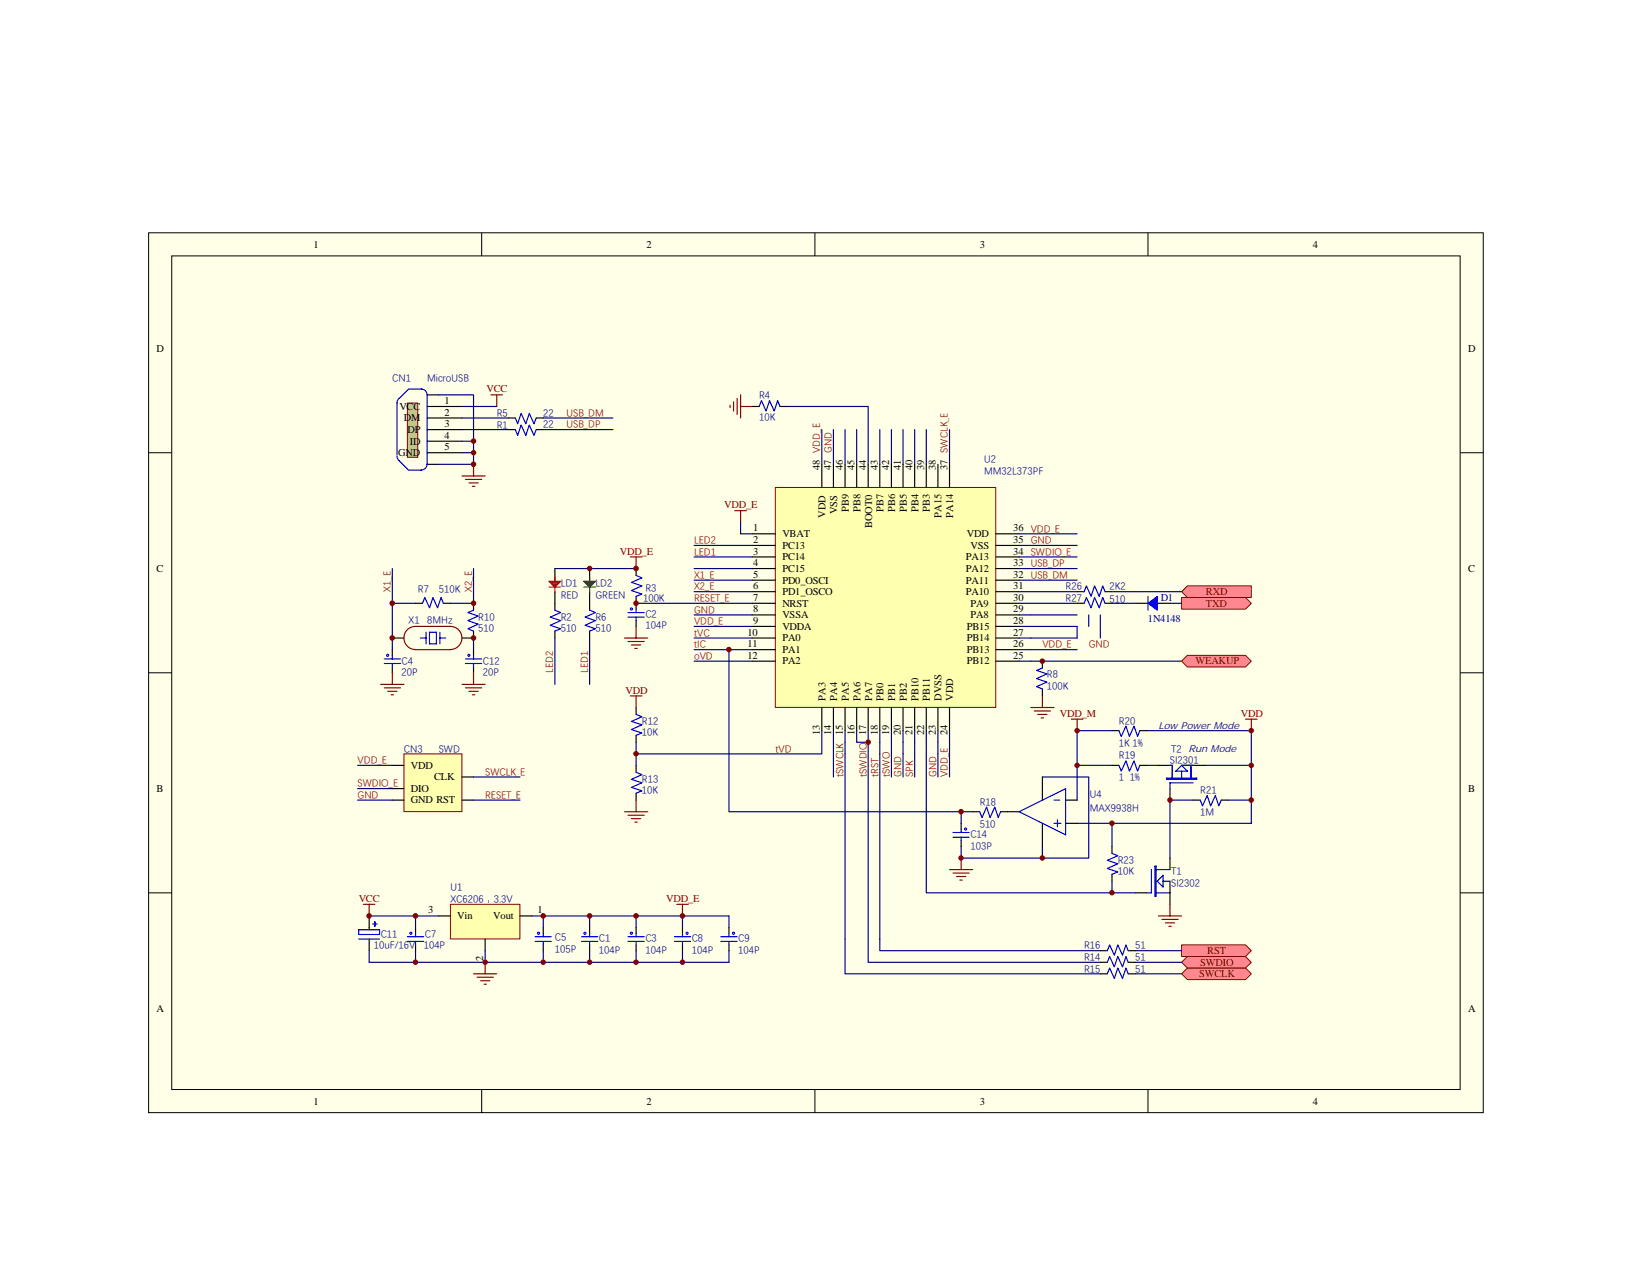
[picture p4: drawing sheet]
<svg xmlns="http://www.w3.org/2000/svg" width="279mm" height="216mm" viewBox="0 0 279 216" stroke-linecap="round" stroke-linejoin="round" font-family="sans-serif">
<path d="M25.4 39.9h228.5v150.6h-228.5z" fill="#ffffe8"/>
<g fill="none" stroke="#000" stroke-width=".17">
<path d="M25.4 39.9h228.5v150.6h-228.5zM82.5 39.9v3.9M139.5 39.9v3.9M196.5 39.9v3.9M29.4 43.8h220.6v142.7h-220.6zM25.4 77.5h4M250 77.5h4M25.4 115.2h4M250 115.2h4M25.4 152.9h4M250 152.9h4M82.5 186.6v3.9"/>
<path d="M139.5 186.6v3.9M196.5 186.6v3.9"/>
</g>
<path d="M69.2 129.1h9.9v9.9h-9.9z" fill="#ffffb0"/>
<path d="M69.2 129.1h9.9v9.9h-9.9z" fill="none" stroke="#800000" stroke-width=".17"/>
<path d="M67.2 131h2M67.2 135h2M67.2 137h2M79.1 133h2M79.1 137h2" fill="none" stroke="#000" stroke-width=".2"/>
<path d="M202.3 101.3l1-1h10.9v2h-10.9z" fill-rule="evenodd" fill="#ff8890" stroke="#800000" stroke-width=".17"/>
<path d="M81.1 137h7.9M81.1 133h7.9" fill="none" stroke="#000080" stroke-width=".2"/>
<path d="M202.3 102.3h10.9l1 1-1 1h-10.9z" fill-rule="evenodd" fill="#ff8890" stroke="#800000" stroke-width=".17"/>
<g fill="none" stroke="#000080" stroke-width=".2">
<path d="M154.6 73.6v5.9M156.6 73.6v5.9M162.6 73.6v5.9M95 97.3h13.9M174.5 99.3h9.9M174.5 97.3h9.9M174.5 95.4h9.9M174.5 91.4h9.9M95 109.2v8M100.9 109.2v8M108.9 103.3h19.9M174.5 101.3h9.9"/>
<path d="M176.5 111.2h7.9M61.2 135h6M61.2 137h6M61.2 131h6M142.7 129.1v3.9M144.7 129.1v31.7"/>
</g>
<path d="M107.9 95.4h2M108.9 95.4v1.9M125.8 87.4h2M126.8 87.4v2M106.9 109.2h4M107.5 109.8h2.8M108.1 110.4h1.6M108.7 111h.4M108.9 107.3v1.9" fill="none" stroke="#800000" stroke-width=".2"/>
<path d="M95 103.3v1.2M95 108.1v1.1M100.9 103.3v1.2M100.9 108.1v1.1M108.9 103.3v1M108.9 106.3v1" fill="none" stroke="#000" stroke-width=".2"/>
<path d="M95 104.5l1 .4-1.8 .8 1.8 .6-1.8 .8 1.8 .6-1 .4M100.9 104.5l1 .4-1.7 .8 1.7 .6-1.7 .8 1.7 .6-1 .4M107.5 105.7h2.8M107.5 104.9h2.8M108.9 104.3v.6M108.9 105.7v.6" fill="none" stroke="#00f" stroke-width=".2"/>
<circle cx="108.1" cy="104.3" r=".19" fill="#c0c0c0" stroke="#00f" stroke-width=".17"/>
<path d="M140.7 73.6v5.9M142.7 73.6v5.9M174.5 93.4h9.9M140.7 125.1v4h-31.8M156.6 129.1v3.9M160.6 129.1v3.9M162.6 129.1v3.9" fill="none" stroke="#000080" stroke-width=".2"/>
<path d="M108.9 97.3v1.2M67.2 109.2h2M67.2 111.2v1M67.2 114.2v1M79.1 109.2h2M108.9 102.1v1.2" fill="none" stroke="#000" stroke-width=".2"/>
<path d="M108.9 98.5l1 .4-1.8 .8 1.8 .6-1.8 .8 1.8 .6-1 .4M65.8 113.6h2.8M65.8 112.8h2.8M67.2 112.2v.6M67.2 113.6v.6M71.9 109.2h1M72.9 108.2v2M73.5 108.2h1.2v2h-1.2zM75.3 108.2v2M75.3 109.2h1" fill="none" stroke="#00f" stroke-width=".2"/>
<path d="M71.1 111.2h6M77.1 107.3a1.98 1.98 0 0 1 2 1.9 1.98 1.98 0 0 1-2 2M77.1 107.3h-6a1.98 1.98 0 0 0-1.9 1.9 1.98 1.98 0 0 0 1.9 2M115.8 154.8h2M116.8 154.8v2" fill="none" stroke="#800000" stroke-width=".2"/>
<circle cx="66.4" cy="112.2" r=".19" fill="#c0c0c0" stroke="#00f" stroke-width=".17"/>
<path d="M81.1 111.2v1M81.1 114.2v1" fill="none" stroke="#000" stroke-width=".2"/>
<path d="M79.7 113.6h2.8M79.7 112.8h2.8M81.1 112.2v.6M81.1 113.6v.6" fill="none" stroke="#00f" stroke-width=".2"/>
<path d="M80.1 112.1h.3v.2h-.3z" fill-rule="evenodd" fill="#c0c0c0" stroke="#00f" stroke-width=".17"/>
<path d="M71.1 103.3h1.2M75.9 103.3h1.2M81.1 103.3v1.2M81.1 108.1v1.1M108.9 158.8v1M108.9 161.8v1" fill="none" stroke="#000" stroke-width=".2"/>
<path d="M72.3 103.3l.4-1 .8 1.8 .6-1.8 .8 1.8 .6-1.8 .4 1M81.1 104.5l-1 .4 1.8 .6-1.8 .8 1.8 .6-1.8 .8 1 .4M108.9 159.8v.6M107.5 161.2h2.8M107.5 160.4h2.8M108.9 161.2v.6" fill="none" stroke="#00f" stroke-width=".2"/>
<g fill="none" stroke="#800000" stroke-width=".2">
<path d="M125 69.4v.4M125.6 68.8v1.6M126.2 68.2v2.8M126.8 67.6v4M126.8 69.6h2M65.2 117.2h4M65.8 117.8h2.8M66.4 118.4h1.6M67 119h.4M67.2 115.2v2M79.1 117.2h4M79.7 117.8h2.8"/>
<path d="M80.3 118.4h1.6M80.9 119h.4M81.1 115.2v2"/>
</g>
<path d="M67.2 97.3v6M81.1 97.3v6h-4M71.1 103.3h-3.9v7.9M174.5 103.3h9.9M142.7 127.1v2M144.7 127.1v2M150.6 127.1v33.7M152.6 127.1v5.9M154.6 129.1v3.9" fill="none" stroke="#000080" stroke-width=".2"/>
<circle cx="108.1" cy="159.8" r=".19" fill="#c0c0c0" stroke="#00f" stroke-width=".17"/>
<path d="M154.6 127.1v2" fill="none" stroke="#000080" stroke-width=".2"/>
<path d="M116.8 158.8v1M116.8 161.8v1" fill="none" stroke="#000" stroke-width=".2"/>
<path d="M116.8 159.8v.6M115.5 161.2h2.7M115.5 160.4h2.7M116.8 161.2v.6" fill="none" stroke="#00f" stroke-width=".2"/>
<path d="M117.5 159.7h.3v.2h-.3z" fill-rule="evenodd" fill="#c0c0c0" stroke="#00f" stroke-width=".17"/>
<path d="M156.6 127.1v2" fill="none" stroke="#000080" stroke-width=".2"/>
<path d="M100.9 158.8v1M100.9 161.8v1" fill="none" stroke="#000" stroke-width=".2"/>
<path d="M100.9 159.8v.6M99.6 161.2h2.7M99.6 160.4h2.7M100.9 161.2v.6" fill="none" stroke="#00f" stroke-width=".2"/>
<circle cx="100.1" cy="159.8" r=".19" fill="#c0c0c0" stroke="#00f" stroke-width=".17"/>
<g fill="none" stroke="#000080" stroke-width=".2">
<path d="M81.1 109.2v2M176.5 113.2h25.8M176.5 109.2h7.9M176.5 107.3h7.9M108.9 127.1v3.9M158.6 127.1v2M160.6 127.1v2M162.6 127.1v2M63.2 156.8h11.9M91 156.8h33.8M63.2 164.8h61.6M100.9 162.8v2"/>
<path d="M108.9 162.8v2"/>
</g>
<path d="M95 97.3v2M100.9 97.3v2M95 101.3v2M100.9 101.3v2M108.9 121.1v1.2M108.9 125.9v1.2M108.9 131v1.2M108.9 135.8v1.2" fill="none" stroke="#000" stroke-width=".2"/>
<path d="M94 99.5h2l-1 1zM94.2 99.7h1.6M94.4 99.9h1.2M95 98.7v.8M94 100.5h2M94.6 100.1h.8M94.8 100.3h.4M95 100.5v1" fill="none" stroke="#f00" stroke-width=".2"/>
<path d="M99.9 99.5h2l-1 1zM100.2 99.7h1.5M100.4 99.9h1.1M100.9 98.7v.8M99.9 100.5h2M100.6 100.1h.7M100.8 100.3h.4M100.9 100.5v1" fill="none" stroke="#008000" stroke-width=".2"/>
<path d="M108.9 122.3l1 .4-1.8 .8 1.8 .6-1.8 .8 1.8 .6-1 .4M108.9 132.2l1 .4-1.8 .8 1.8 .6-1.8 .8 1.8 .6-1 .4" fill="none" stroke="#00f" stroke-width=".2"/>
<path d="M107.9 119.1h2M108.9 119.1v2M106.9 139h4M107.5 139.6h2.8M108.9 137v2M108.1 140.2h1.6M108.7 140.8h.4M81.1 166.7h3.9M81.7 167.3h2.8M82.3 167.9h1.6M82.9 168.5h.4M83.1 164.8v1.9" fill="none" stroke="#800000" stroke-width=".2"/>
<path d="M77.1 154.9h11.9v5.9h-11.9z" fill="#ffffb0"/>
<path d="M77.1 154.8h11.9v6h-11.9z" fill="none" stroke="#800000" stroke-width=".17"/>
<path d="M63.2 156.8v2.4M75.1 156.8h2M89 156.8h2M93 158.8v1M63.2 160.8v2M83.1 160.8v2M93 161.8v1" fill="none" stroke="#000" stroke-width=".2"/>
<path d="M61.4 159.2h3.6v.8h-3.6zM63.8 158.2h.8M64.2 157.8v.8M93 159.8v.6M61.4 160.8h3.6M91.6 161.2h2.8M91.6 160.4h2.8M93 161.2v.6" fill="none" stroke="#00f" stroke-width=".2"/>
<path d="M134.7 69.6h13.9v9.9" fill="none" stroke="#000080" stroke-width=".2"/>
<circle cx="92.2" cy="159.8" r=".19" fill="#c0c0c0" stroke="#00f" stroke-width=".17"/>
<path d="M62.2 154.8h2M63.2 154.8v2M198.3 156.8h4M198.9 157.4h2.8M199.5 158h1.6M200.1 158.6h.4M200.3 154.8v2" fill="none" stroke="#800000" stroke-width=".2"/>
<g fill="none" stroke="#000080" stroke-width=".2">
<path d="M144.7 73.6v5.9M146.7 73.6v5.9M150.6 73.6v5.9M152.6 73.6v5.9M158.6 73.6v5.9M118.8 93.4h10M118.8 95.4h10M118.8 99.3h10M118.8 97.3h10M126.8 89.4v2h2M118.8 111.2h10M118.8 109.2h10"/>
<path d="M118.8 107.3h10M118.8 105.3h10M118.8 101.3h10M118.8 113.2h10M174.5 111.2h2M174.5 109.2h2M174.5 107.3h2M174.5 105.3h9.9M174.5 113.2h2M142.7 125.1v2M144.7 125.1v2M148.6 125.1v39.7h39.8"/>
<path d="M150.6 125.1v2M152.6 125.1v2M154.6 125.1v2M156.6 125.1v2M158.6 125.1v2M160.6 125.1v2M190.4 125.1h-6v11.9M196.3 125.1h17.9v15.9h-29.8M196.3 131h2M204.3 137h-4v9.9M210.2 137h4M93 156.8v2"/>
<path d="M100.9 156.8v2M108.9 156.8v2M116.8 156.8v2M178.5 144.9v2M190.4 141v3.9M190.4 150.9v2M63.2 162.8v2M83.1 162.8v2M93 162.8v2M116.8 162.8v2M144.7 160.8v5.9h43.7M150.6 160.8v2h37.8"/>
</g>
<path d="M191.6 125.1l.4 1 .8-1.8 .6 1.8 .7-1.8 .7 1.8 .3-1M190.4 146.1l1 .4-1.8 .8 1.8 .6-1.8 .8 1.8 .6-1 .4M197.1 148.9v4h-.8M197.7 148.3h.2v5.2h-.2zM197.9 152.9h2.4M197.9 148.9h2.4M199.1 149.9v2l-1-1zM199.1 150.9h1.2" fill="none" stroke="#00f" stroke-width=".2"/>
<path d="M190.4 125.1h1.2M195.1 125.1h1.2M190.4 144.9v1.2M190.4 149.7v1.2M194.4 152.9h1.9M200.3 146.9v2M200.3 150.9v3.9" fill="none" stroke="#000" stroke-width=".2"/>
<path d="M202.3 113.2l1-1h9.9l1 1-1 1h-9.9z" fill-rule="evenodd" fill="#ff8890" stroke="#800000" stroke-width=".17"/>
<path d="M124.8 111.2v27.8h41.7M190.4 101.3h11.9M146.7 125.1v2h1.9M158.6 129.1v23.8h35.8M162.6 125.1v2M164.5 139v2M178.5 133h7.9v13.9h-21.9v-2M184.4 131h6M206.3 131h7.9" fill="none" stroke="#000080" stroke-width=".2"/>
<g fill="none" stroke="#000" stroke-width=".2">
<path d="M166.5 139h1.2M171.3 139h3.2M178.5 133v4M182.4 137h2M190.4 131h1.2M195.1 131h1.2M198.3 131h2M200.3 135v2M204.3 137h1.2M204.3 131h2M209.1 137h1.1M164.5 141v.9"/>
<path d="M164.5 143.9v1M178.5 141v3.9M182.4 141h2"/>
</g>
<g fill="none" stroke="#00f" stroke-width=".2">
<path d="M167.7 139l.4 1 .8-1.8 .6 1.8 .8-1.8 .6 1.8 .4-1M174.5 139l7.9-4v7.9zM180.4 137h1M191.6 131l.4 1 .8-1.7 .6 1.7 .7-1.7 .7 1.7 .3-1M199.7 133.2h5.2v.2h-5.2zM200.3 131h.4v2.2M201.3 132l1-1 1 1zM202.3 131h2M202.3 132v1.2M203.9 131v2.2M204.3 134h-4v1M205.5 137l.4 1 .8-1.8 .6 1.8 .8-1.8 .6 1.8 .4-1"/>
<path d="M163.2 143.3h2.7M163.2 142.5h2.7M164.5 141.9v.6M164.5 143.3v.6M180.4 141h1.2M181 140.4v1.2"/>
</g>
<g fill="none" stroke="#800000" stroke-width=".2">
<path d="M178.5 119.1v2M176.5 121.1h3.9M177.1 121.7h2.7M177.7 122.3h1.5M178.2 122.9h.4M183.4 123.1h2M184.4 123.1v2M213.2 123.1h2M214.2 123.1v2M162.6 148.9h3.9M163.2 149.5h2.7M163.7 150.1h1.6"/>
<path d="M164.3 150.7h.4M164.5 146.9v2"/>
</g>
<path d="M165.2 141.8h.2v.3h-.2z" fill-rule="evenodd" fill="#c0c0c0" stroke="#00f" stroke-width=".17"/>
<path d="M87 71.6h1.2M87 73.6h1.2M91.8 71.6h1.2M91.8 73.6h1.2M128.8 69.6h1.2M133.5 69.6h1.2M178.5 113.2v1.2M178.5 118v1.1M184.4 101.3h1.2M184.4 103.3h1.2M189.2 101.3h1.2M189.2 103.3h1.2" fill="none" stroke="#000" stroke-width=".2"/>
<path d="M88.2 71.6l.4 1 .6-1.8 .8 1.8 .6-1.8 .8 1.8 .4-1M88.2 73.6l.4 .9 .6-1.7 .8 1.7 .6-1.7 .8 1.7 .4-.9M130 69.6l.4-1 .7 1.8 .6-1.8 .8 1.8 .6-1.8 .4 1M178.5 114.4l-1 .4 1.7 .6-1.7 .8 1.7 .6-1.7 .8 1 .4M185.6 101.3l.4-1 .8 1.8 .6-1.8 .8 1.8 .6-1.8 .4 1M185.6 103.3l.4-1 .8 1.8 .6-1.8 .8 1.8 .6-1.8 .4 1" fill="none" stroke="#00f" stroke-width=".2"/>
<path d="M79.1 71.6h7.9M79.1 73.6h7.9M93 71.6h11.9M93 73.6h11.9" fill="none" stroke="#000080" stroke-width=".2"/>
<path d="M69.8 69h1.7v9.3h-1.7z" fill="#c8cc91"/>
<path d="M69.7 69h1.8v9.3h-1.8z" fill="none" stroke="#800000" stroke-width=".17"/>
<path d="M73.1 69.6h6M73.1 71.6h6M73.1 73.6h6M73.1 75.5h6M73.1 67.6h2M73.1 79.5h2M73.1 77.5h6" fill="none" stroke="#000" stroke-width=".2"/>
<path d="M68 78.1l.1 .6 .2 .2M68.4 78.9l1.6 1.6h2.1M73.1 67.6a.98 .98 0 0 0-1-1h-2.1l-1.9 1.8-.1 .3v9.2M73.1 79.5a.99 .99 0 0 1-1 1M73.1 67.6v11.9" fill="none" stroke="#00f" stroke-width=".2"/>
<path d="M81.1 79.5v2M84.1 67.6h1.9M85 67.6v2M79.1 81.5h4M79.7 82.1h2.8M80.3 82.7h1.6M80.9 83.3h.4" fill="none" stroke="#800000" stroke-width=".2"/>
<path d="M75.1 67.6h6v11.9h-6M79.1 69.6h5.9M79.1 77.5h2M79.1 75.5h2" fill="none" stroke="#000080" stroke-width=".2"/>
<g fill="#800000" stroke="#800000" stroke-width=".17">
<circle cx="100.9" cy="97.3" r=".39"/>
<circle cx="108.9" cy="103.3" r=".39"/>
<circle cx="67.1" cy="103.3" r=".39"/>
<circle cx="81.1" cy="103.3" r=".39"/>
<circle cx="67.1" cy="109.2" r=".39"/>
<circle cx="81.1" cy="109.2" r=".39"/>
<circle cx="108.9" cy="129.1" r=".39"/>
<circle cx="184.4" cy="131" r=".38"/>
<circle cx="200.3" cy="137" r=".39"/>
<circle cx="214.2" cy="131" r=".38"/>
<circle cx="214.2" cy="137" r=".39"/>
<circle cx="178.4" cy="146.9" r=".39"/>
<circle cx="190.4" cy="140.9" r=".39"/>
<circle cx="190.4" cy="152.8" r=".39"/>
<circle cx="164.5" cy="139" r=".39"/>
<circle cx="124.8" cy="111.2" r=".39"/>
<circle cx="148.6" cy="127.1" r=".39"/>
<circle cx="178.4" cy="113.2" r=".39"/>
<circle cx="81.1" cy="77.5" r=".38"/>
<circle cx="81.1" cy="75.5" r=".38"/>
<circle cx="108.9" cy="97.3" r=".39"/>
<circle cx="184.4" cy="125.1" r=".38"/>
<circle cx="214.2" cy="125.1" r=".38"/>
<circle cx="164.5" cy="146.9" r=".38"/>
<circle cx="81.1" cy="79.5" r=".39"/>
</g>
<path d="M132.8 83.5h37.7v37.6h-37.7z" fill="#ffffb0"/>
<path d="M132.7 83.5h37.8v37.6h-37.8z" fill="none" stroke="#800000" stroke-width=".17"/>
<g fill="none" stroke="#000" stroke-width=".2">
<path d="M140.7 79.5v4M142.7 79.5v4M144.7 79.5v4M146.7 79.5v4M148.6 79.5v4M150.6 79.5v4M152.6 79.5v4M154.6 79.5v4M156.6 79.5v4M158.6 79.5v4M160.6 79.5v4M162.6 79.5v4"/>
<path d="M128.8 91.4h3.9M128.8 93.4h3.9M128.8 95.4h3.9M128.8 97.3h3.9M128.8 99.3h3.9M170.5 91.4h4M170.5 93.4h4M170.5 95.4h4M170.5 97.3h4M170.5 99.3h4M128.8 101.3h3.9M128.8 103.3h3.9"/>
<path d="M128.8 105.3h3.9M128.8 107.3h3.9M128.8 109.2h3.9M128.8 111.2h3.9M128.8 113.2h3.9M170.5 101.3h4M170.5 103.3h4M170.5 105.3h4M170.5 107.3h4M170.5 109.2h4M170.5 111.2h4M170.5 113.2h4"/>
<path d="M140.7 121.1v4M142.7 121.1v4M144.7 121.1v4M146.7 121.1v4M148.6 121.1v4M150.6 121.1v4M152.6 121.1v4M154.6 121.1v4M156.6 121.1v4M158.6 121.1v4M160.6 121.1v4M162.6 121.1v4"/>
</g>
<g fill="#ff8890" stroke="#800000" stroke-width=".17">
<path d="M202.3 166.7l1-1h9.9l1 1-1 1h-9.9z" fill-rule="evenodd"/>
<path d="M202.3 164.8l1-1h9.9l1 1-1 .9h-9.9z" fill-rule="evenodd"/>
<path d="M202.3 161.8h10.9l1 1-1 1h-10.9z" fill-rule="evenodd"/>
</g>
<path d="M190.4 103.3h4M200.3 103.3h2M194.4 164.8h7.9M194.4 162.8h7.9M194.4 166.7h7.9" fill="none" stroke="#000080" stroke-width=".2"/>
<path d="M194.4 103.3h1.9M198.3 103.3h2M124.8 158.8v1M124.8 161.8v1M188.4 162.8h1.2M188.4 164.8h1.2M188.4 166.7h1.2M193.1 162.8h1.3M193.1 164.8h1.3M193.1 166.7h1.3" fill="none" stroke="#000" stroke-width=".2"/>
<path d="M196.5 102.1v2.4M124.8 159.8v.6M123.4 161.2h2.8M123.4 160.4h2.8M124.8 161.2v.6M189.6 162.8l.4-1 .8 1.8 .6-1.8 .8 1.8 .6-1.8 .3 1M189.6 164.8l.4-1 .8 1.7 .6-1.7 .8 1.7 .6-1.7 .3 1M189.6 166.7l.4-1 .8 1.8 .6-1.8 .8 1.8 .6-1.8 .3 1" fill="none" stroke="#00f" stroke-width=".2"/>
<path d="M196.5 103.3l1.6-1.2v2.4z" fill="#00f" stroke="#00f" stroke-width=".17"/>
<path d="M196.3 103.3h.2M198.1 103.3h.2" fill="none" stroke="#11037e" stroke-width=".2"/>
<circle cx="125.6" cy="159.8" r=".19" fill="#c0c0c0" stroke="#00f" stroke-width=".17"/>
<path d="M71.1 156.8v2M124.8 156.8v2M71.1 162.8v2M124.8 162.8v2" fill="none" stroke="#000080" stroke-width=".2"/>
<g fill="#800000" stroke="#800000" stroke-width=".17">
<circle cx="116.8" cy="156.8" r=".39"/>
<circle cx="93" cy="156.8" r=".39"/>
<circle cx="100.9" cy="156.8" r=".39"/>
<circle cx="108.9" cy="156.8" r=".39"/>
<circle cx="116.8" cy="164.7" r=".38"/>
<circle cx="100.9" cy="164.7" r=".38"/>
<circle cx="108.9" cy="164.7" r=".39"/>
</g>
<path d="M71.1 158.8v1M71.1 161.8v1" fill="none" stroke="#000" stroke-width=".2"/>
<path d="M71.1 159.8v.6M69.7 161.2h2.8M69.7 160.4h2.8M71.1 161.2v.6" fill="none" stroke="#00f" stroke-width=".2"/>
<circle cx="70.3" cy="159.8" r=".19" fill="#c0c0c0" stroke="#00f" stroke-width=".17"/>
<g fill="#800000" stroke="#800000" stroke-width=".17">
<circle cx="71.1" cy="156.8" r=".39"/>
<circle cx="63.2" cy="156.8" r=".39"/>
<circle cx="83.1" cy="164.7" r=".38"/>
<circle cx="93" cy="164.7" r=".39"/>
<circle cx="71.1" cy="164.7" r=".39"/>
</g>
<path d="M184.4 107.3v1.9M186.4 105.3v2M188.4 105.3v3.9" fill="none" stroke="#000080" stroke-width=".2"/>
<g font-size="1.8">
<text x="53.7" y="42.4">1</text>
<text x="110.7" y="42.4">2</text>
<text x="167.7" y="42.4">3</text>
<text x="224.7" y="42.4">4</text>
<text x="26.8" y="60.3">D</text>
<text x="251.4" y="60.3">D</text>
<text x="68.4" y="70.2">VCC</text>
<text x="76.1" y="71.2">2</text>
<text x="76.1" y="69.2">1</text>
<text x="69.2" y="72.1">DM</text>
<text x="69.7" y="74.1">DP</text>
<text x="70.1" y="76.1">ID</text>
<text x="76.1" y="73.1">3</text>
<text x="76.1" y="75.1">4</text>
<text x="76.1" y="77.1">5</text>
<text x="68.2" y="78.1">GND</text>
<text x="140.3" y="80.5" transform="rotate(-90 140.3 80.5)">48</text>
<text x="142.3" y="80.5" transform="rotate(-90 142.3 80.5)">47</text>
<text x="144.3" y="80.5" transform="rotate(-90 144.3 80.5)">46</text>
<text x="146.3" y="80.5" transform="rotate(-90 146.3 80.5)">45</text>
<text x="148.3" y="80.5" transform="rotate(-90 148.3 80.5)">44</text>
<text x="150.3" y="80.5" transform="rotate(-90 150.3 80.5)">43</text>
<text x="152.3" y="80.5" transform="rotate(-90 152.3 80.5)">42</text>
<text x="154.2" y="80.5" transform="rotate(-90 154.2 80.5)">41</text>
<text x="156.2" y="80.5" transform="rotate(-90 156.2 80.5)">40</text>
<text x="158.2" y="80.5" transform="rotate(-90 158.2 80.5)">39</text>
<text x="160.2" y="80.5" transform="rotate(-90 160.2 80.5)">38</text>
<text x="162.2" y="80.5" transform="rotate(-90 162.2 80.5)">37</text>
<text x="141.3" y="88.6" transform="rotate(-90 141.3 88.6)">VDD</text>
<text x="143.3" y="88" transform="rotate(-90 143.3 88)">VSS</text>
<text x="145.3" y="87.6" transform="rotate(-90 145.3 87.6)">PB9</text>
<text x="147.3" y="87.6" transform="rotate(-90 147.3 87.6)">PB8</text>
<text x="151.3" y="87.6" transform="rotate(-90 151.3 87.6)">PB7</text>
<text x="153.2" y="87.6" transform="rotate(-90 153.2 87.6)">PB6</text>
<text x="155.2" y="87.6" transform="rotate(-90 155.2 87.6)">PB5</text>
<text x="157.2" y="87.6" transform="rotate(-90 157.2 87.6)">PB4</text>
<text x="159.2" y="87.6" transform="rotate(-90 159.2 87.6)">PB3</text>
<text x="161.2" y="88.6" transform="rotate(-90 161.2 88.6)">PA15</text>
<text x="163.2" y="88.6" transform="rotate(-90 163.2 88.6)">PA14</text>
<text x="129" y="91">1</text>
<text x="129" y="93">2</text>
<text x="129" y="95">3</text>
<text x="133.9" y="92">VBAT</text>
<text x="133.9" y="94">PC13</text>
<text x="133.9" y="95.9">PC14</text>
<text x="149.3" y="90.4" transform="rotate(-90 149.3 90.4)">BOOT0</text>
<text x="165.3" y="95.9">PA13</text>
<text x="165.5" y="92">VDD</text>
<text x="166.1" y="94">VSS</text>
<text x="173.5" y="93">35</text>
<text x="173.5" y="95">34</text>
<text x="173.5" y="91">36</text>
<text x="26.8" y="97.9">C</text>
<text x="129" y="96.9">4</text>
<text x="129" y="98.9">5</text>
<text x="129" y="100.9">6</text>
<text x="133.9" y="97.9">PC15</text>
<text x="133.9" y="99.9">PD0_OSCI</text>
<text x="133.9" y="101.9">PD1_OSCO</text>
<text x="165.3" y="101.9">PA10</text>
<text x="165.3" y="99.9">PA11</text>
<text x="165.3" y="97.9">PA12</text>
<text x="173.5" y="100.9">31</text>
<text x="173.5" y="98.9">32</text>
<text x="173.5" y="96.9">33</text>
<text x="251.4" y="97.9">C</text>
<text x="129" y="102.9">7</text>
<text x="129" y="104.9">8</text>
<text x="129" y="106.8">9</text>
<text x="133.9" y="103.9">NRST</text>
<text x="133.9" y="105.9">VSSA</text>
<text x="133.9" y="107.8">VDDA</text>
<text x="165.5" y="107.8">PB15</text>
<text x="166.1" y="105.9">PA8</text>
<text x="166.1" y="103.9">PA9</text>
<text x="173.5" y="104.9">29</text>
<text x="173.5" y="102.9">30</text>
<text x="173.5" y="106.8">28</text>
<text x="128" y="108.8">10</text>
<text x="128" y="110.8">11</text>
<text x="128" y="112.8">12</text>
<text x="133.9" y="109.8">PA0</text>
<text x="133.9" y="111.8">PA1</text>
<text x="133.9" y="113.8">PA2</text>
<text x="165.5" y="113.8">PB12</text>
<text x="165.5" y="111.8">PB13</text>
<text x="165.5" y="109.8">PB14</text>
<text x="173.5" y="112.8">25</text>
<text x="173.5" y="110.8">26</text>
<text x="173.5" y="108.8">27</text>
<text x="141.3" y="120" transform="rotate(-90 141.3 120)">PA3</text>
<text x="143.3" y="120" transform="rotate(-90 143.3 120)">PA4</text>
<text x="145.3" y="120" transform="rotate(-90 145.3 120)">PA5</text>
<text x="147.3" y="120" transform="rotate(-90 147.3 120)">PA6</text>
<text x="149.3" y="120" transform="rotate(-90 149.3 120)">PA7</text>
<text x="151.3" y="120" transform="rotate(-90 151.3 120)">PB0</text>
<text x="153.2" y="120" transform="rotate(-90 153.2 120)">PB1</text>
<text x="155.2" y="120" transform="rotate(-90 155.2 120)">PB2</text>
<text x="157.2" y="120" transform="rotate(-90 157.2 120)">PB10</text>
<text x="159.2" y="120" transform="rotate(-90 159.2 120)">PB11</text>
<text x="161.2" y="120" transform="rotate(-90 161.2 120)">DVSS</text>
<text x="163.2" y="120" transform="rotate(-90 163.2 120)">VDD</text>
<text x="140.3" y="125.9" transform="rotate(-90 140.3 125.9)">13</text>
<text x="142.3" y="125.9" transform="rotate(-90 142.3 125.9)">14</text>
<text x="146.3" y="125.9" transform="rotate(-90 146.3 125.9)">16</text>
<text x="150.3" y="125.9" transform="rotate(-90 150.3 125.9)">18</text>
<text x="152.3" y="125.9" transform="rotate(-90 152.3 125.9)">19</text>
<text x="154.2" y="125.9" transform="rotate(-90 154.2 125.9)">20</text>
<text x="156.2" y="125.9" transform="rotate(-90 156.2 125.9)">21</text>
<text x="158.2" y="125.9" transform="rotate(-90 158.2 125.9)">22</text>
<text x="160.2" y="125.9" transform="rotate(-90 160.2 125.9)">23</text>
<text x="162.2" y="125.9" transform="rotate(-90 162.2 125.9)">24</text>
<text x="70.3" y="131.6">VDD</text>
<text x="26.8" y="135.6">B</text>
<text x="70.3" y="135.6">DIO</text>
<text x="70.3" y="137.6">GND RST</text>
<text x="74.3" y="133.6">CLK</text>
<text x="251.4" y="135.6">B</text>
<text x="73.3" y="156.4">3</text>
<text x="78.3" y="157.4">Vin</text>
<text x="84.5" y="157.4">Vout</text>
<text x="92" y="156.4">1</text>
<text x="82.7" y="164.5" transform="rotate(-90 82.7 164.5)">2</text>
<text x="26.8" y="173.2">A</text>
<text x="251.4" y="173.2">A</text>
<text x="53.7" y="189.1">1</text>
<text x="110.7" y="189.1">2</text>
<text x="167.7" y="189.1">3</text>
<text x="224.7" y="189.1">4</text>
</g>
<g font-size="1.8" fill="#800000">
<text x="83.3" y="67.2">VCC</text>
<text x="124" y="87">VDD_E</text>
<text x="106.1" y="95">VDD_E</text>
<text x="206.5" y="101.9">RXD</text>
<text x="206.5" y="103.9">TXD</text>
<text x="204.7" y="113.8">WEAKUP</text>
<text x="107.1" y="118.7">VDD</text>
<text x="181.4" y="122.7">VDD_M</text>
<text x="212.4" y="122.7">VDD</text>
<text x="61.4" y="154.4">VCC</text>
<text x="114.1" y="154.4">VDD_E</text>
<text x="205.3" y="167.3">SWCLK</text>
<text x="205.5" y="165.3">SWDIO</text>
<text x="206.7" y="163.3">RST</text>
</g>
<g font-size="1.8" fill="#000080">
<text x="196.5" y="106.4">1N4148</text>
<text x="198.7" y="102.9">D1</text>
</g>
<g font-size="1.7" fill="#000080">
<text x="67.2" y="65.2">CN1</text>
<text x="73.1" y="65.2">MicroUSB</text>
<text x="85" y="71.2">R5</text>
<text x="93" y="71.2">22</text>
<text x="130" y="68.2">R4</text>
<text x="130" y="72">10K</text>
<text x="85" y="73.4">R1</text>
<text x="93" y="73.2">22</text>
<text x="168.5" y="81.1">MM32L373PF</text>
<text x="168.5" y="79.1">U2</text>
<text x="71.5" y="101.3">R7</text>
<text x="75.1" y="101.3">510K</text>
<text x="96" y="100.3">LD1</text>
<text x="101.9" y="100.3">LD2</text>
<text x="110.5" y="101.1">R3</text>
<text x="182.4" y="100.9">R26</text>
<text x="190" y="100.9">2K2</text>
<text x="70" y="106.7">X1</text>
<text x="73.1" y="106.7">8MHz</text>
<text x="81.9" y="106.1">R10</text>
<text x="96" y="102.3">RED</text>
<text x="96" y="106.1">R2</text>
<text x="101.9" y="106.1">R6</text>
<text x="101.9" y="102.3">GREEN</text>
<text x="110.1" y="102.9">100K</text>
<text x="110.5" y="105.7">C2</text>
<text x="110.5" y="107.5">104P</text>
<text x="182.4" y="102.9">R27</text>
<text x="190" y="103.1">510</text>
<text x="68.7" y="113.6">C4</text>
<text x="81.9" y="108.1">510</text>
<text x="82.7" y="113.6">C12</text>
<text x="96" y="108.1">510</text>
<text x="101.9" y="108.1">510</text>
<text x="68.7" y="115.6">20P</text>
<text x="82.7" y="115.6">20P</text>
<text x="179.2" y="116">R8</text>
<text x="179.2" y="118">100K</text>
<text x="109.9" y="123.9">R12</text>
<text x="109.9" y="125.9">10K</text>
<text x="191.6" y="123.9">R20</text>
<text x="69.2" y="128.7">CN3</text>
<text x="75.1" y="128.7">SWD</text>
<text x="191.6" y="129.9">R19</text>
<text x="191.6" y="127.7">1K 1%</text>
<text x="200.3" y="130.7">SI2301</text>
<text x="200.5" y="128.7">T2</text>
<text x="109.9" y="133.8">R13</text>
<text x="109.9" y="135.8">10K</text>
<text x="167.7" y="137.8">R18</text>
<text x="186.6" y="136.4">U4</text>
<text x="191.6" y="133.6">1</text>
<text x="193.4" y="133.6">1%</text>
<text x="205.5" y="135.8">R21</text>
<text x="166.1" y="143.3">C14</text>
<text x="167.7" y="141.6">510</text>
<text x="186.6" y="138.8">MAX9938H</text>
<text x="205.5" y="139.6">1M</text>
<text x="166.1" y="145.3">103P</text>
<text x="191.4" y="147.7">R23</text>
<text x="191.4" y="149.7">10K</text>
<text x="200.5" y="149.7">T1</text>
<text x="77.1" y="154.5">XC6206</text>
<text x="77.1" y="152.5">U1</text>
<text x="84" y="154.9" transform="rotate(-90 84 154.9)">-</text>
<text x="84.5" y="154.5">3.3V</text>
<text x="200.5" y="151.7">SI2302</text>
<text x="65.2" y="160.4">C11</text>
<text x="72.7" y="160.4">C7</text>
<text x="95" y="161">C5</text>
<text x="102.5" y="161.2">C1</text>
<text x="110.5" y="161.2">C3</text>
<text x="118.4" y="161.2">C8</text>
<text x="126.4" y="161.2">C9</text>
<text x="64" y="162.4">10uF/16V</text>
<text x="72.5" y="162.4">104P</text>
<text x="95" y="163">105P</text>
<text x="102.5" y="163.2">104P</text>
<text x="110.5" y="163.2">104P</text>
<text x="118.4" y="163.2">104P</text>
<text x="126.4" y="163.2">104P</text>
<text x="185.6" y="162.4">R16</text>
<text x="185.6" y="164.4">R14</text>
<text x="185.6" y="166.3">R15</text>
<text x="194.4" y="162.4">51</text>
<text x="194.4" y="164.4">51</text>
<text x="194.4" y="166.3">51</text>
</g>
<g font-size="1.7" fill="#800000">
<text x="97" y="71.2">USB_DM</text>
<text x="97" y="73.2">USB_DP</text>
<text x="140.3" y="77.5" transform="rotate(-90 140.3 77.5)">VDD_E</text>
<text x="142.3" y="77.5" transform="rotate(-90 142.3 77.5)">GND</text>
<text x="162.2" y="77.5" transform="rotate(-90 162.2 77.5)">SWCLK_E</text>
<text x="118.8" y="93">LED2</text>
<text x="118.8" y="95">LED1</text>
<text x="176.5" y="95">SWDIO_E</text>
<text x="176.5" y="91">VDD_E</text>
<text x="176.5" y="93">GND</text>
<text x="66.8" y="101.3" transform="rotate(-90 66.8 101.3)">X1_E</text>
<text x="80.7" y="101.3" transform="rotate(-90 80.7 101.3)">X2_E</text>
<text x="118.8" y="98.9">X1_E</text>
<text x="118.8" y="100.9">X2_E</text>
<text x="176.5" y="97">USB_DP</text>
<text x="176.5" y="98.9">USB_DM</text>
<text x="118.8" y="106.9">VDD_E</text>
<text x="118.8" y="102.9">RESET_E</text>
<text x="118.8" y="104.9">GND</text>
<text x="118.8" y="112.8">oVD</text>
<text x="118.8" y="110.8">tIC</text>
<text x="118.8" y="108.9">tVC</text>
<text x="178.5" y="110.8">VDD_E</text>
<text x="186.4" y="110.8">GND</text>
<text x="94.6" y="115.2" transform="rotate(-90 94.6 115.2)">LED2</text>
<text x="100.6" y="115.2" transform="rotate(-90 100.6 115.2)">LED1</text>
<text x="61.2" y="130.7">VDD_E</text>
<text x="132.7" y="128.7">tVD</text>
<text x="61.2" y="134.6">SWDIO_E</text>
<text x="61.2" y="136.6">GND</text>
<text x="83.1" y="132.7">SWCLK_E</text>
<text x="83.1" y="136.6">RESET_E</text>
<text x="144.3" y="133" transform="rotate(-90 144.3 133)">tSWCLK 15</text>
<text x="148.3" y="133" transform="rotate(-90 148.3 133)">tSWDIO 17</text>
<text x="150.3" y="133" transform="rotate(-90 150.3 133)">tRST</text>
<text x="152.3" y="133" transform="rotate(-90 152.3 133)">tSWO</text>
<text x="154.2" y="133" transform="rotate(-90 154.2 133)">GND</text>
<text x="156.2" y="133" transform="rotate(-90 156.2 133)">SPK</text>
<text x="160.2" y="133" transform="rotate(-90 160.2 133)">GND</text>
<text x="162.2" y="133" transform="rotate(-90 162.2 133)">VDD_E</text>
</g>
<g font-size="1.6" fill="#000080">
<text x="198.3" y="124.8">Low Power Mode</text>
<text x="203.5" y="128.7">Run Mode</text>
</g>
</svg>
